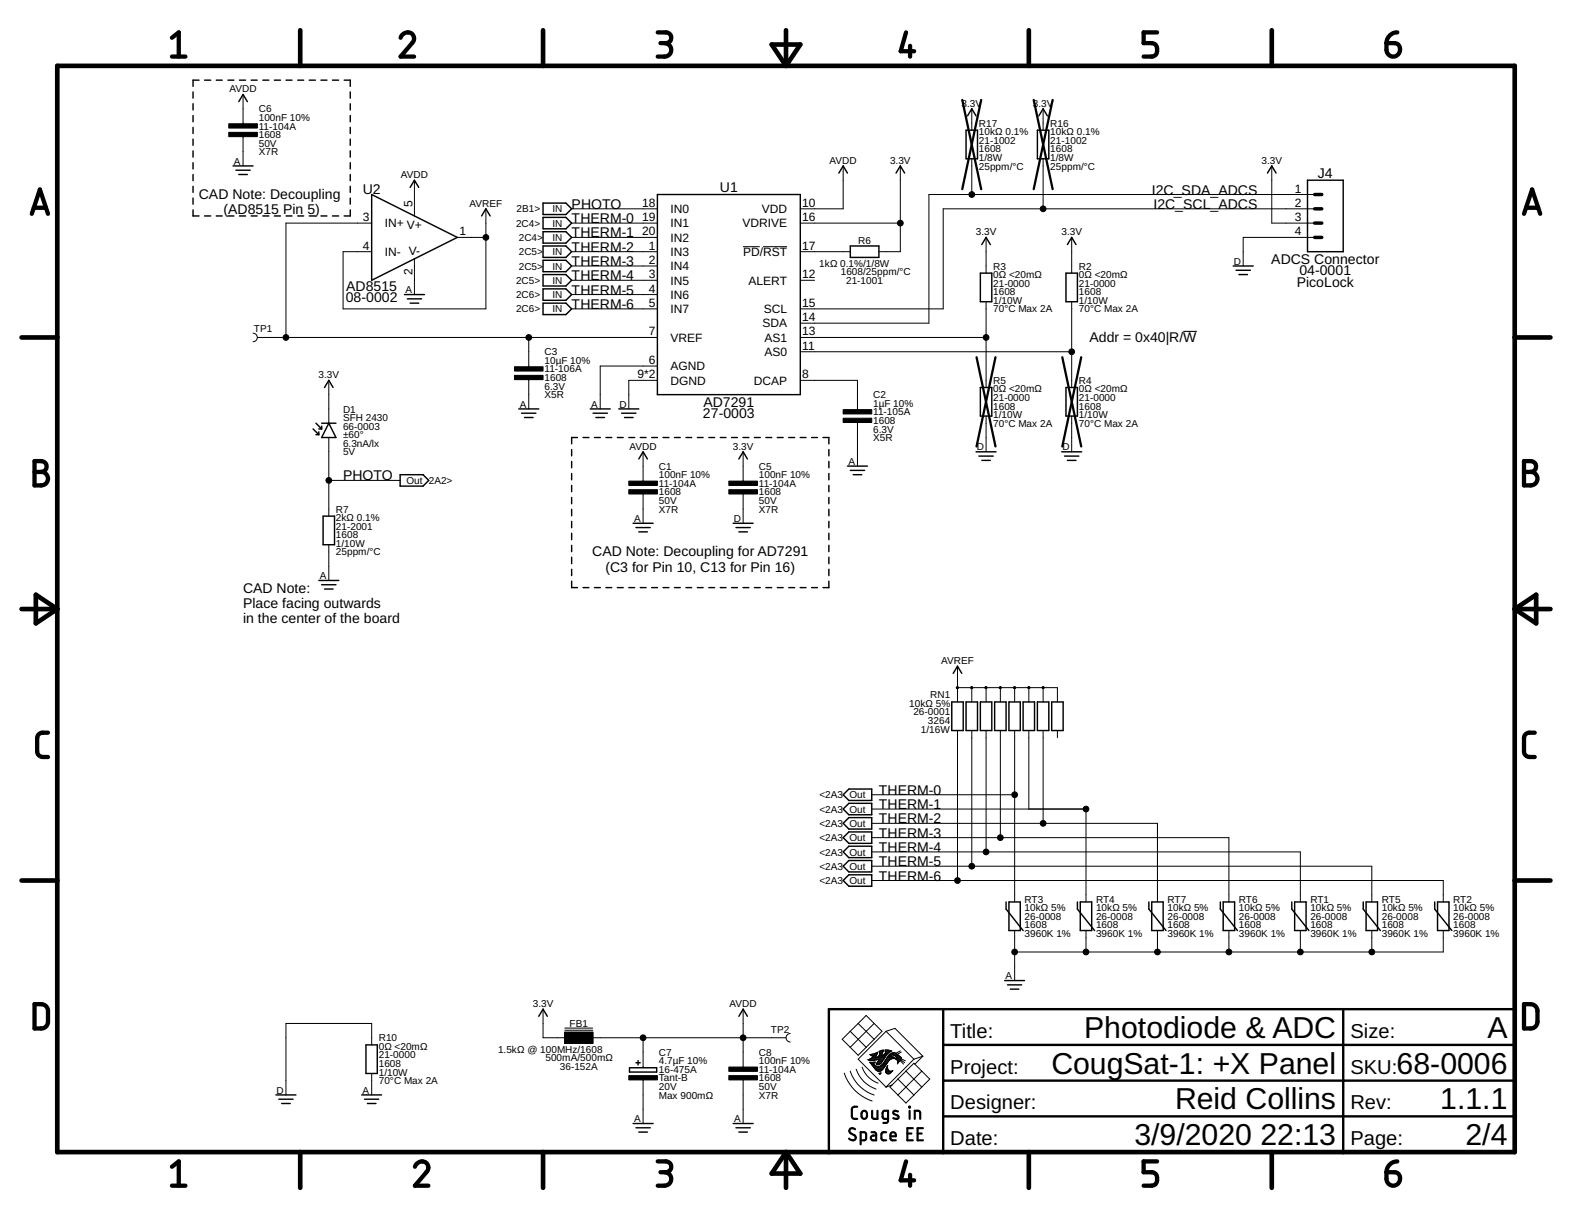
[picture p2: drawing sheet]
<svg xmlns="http://www.w3.org/2000/svg" width="279mm" height="216mm" viewBox="0 0 279 216" stroke-linecap="round" stroke-linejoin="round" font-family="sans-serif">
<path d="M210.3 58.9h2.4" fill="none" stroke="#000" stroke-width=".19"/>
<g fill="none" stroke="#000" stroke-width=".25">
<path d="M34.3 16.3v1.1M34.3 18.4v1.1M35.4 14.2h-1.1v1.1M36.4 14.2h1M38.4 14.2h1.1M40.5 14.2h1.1M42.4 18.1l.8-1.3 .8 1.3M42.6 14.2h1M44.6 14.2h1.1M46.7 14.2h1.1M48.8 14.2h1M50.8 14.2h1.1"/>
<path d="M52.9 14.2h1.1M55 14.2h1M57 14.2h1.1M59.1 14.2h1.1M61.2 14.2h1.1v1.1M62.3 16.3v1.1M62.3 18.4v1.1M34.3 37.3v1.1h1.1M34.3 20.5v1.1M34.3 22.6v1.1M34.3 24.7v1.1M34.3 26.8v1.1"/>
<path d="M34.3 28.9v1.1M34.3 31v1.1M34.3 33.1v1.1M34.3 35.2v1.1M36.4 38.4h1M38.4 38.4h1.1M40.5 38.4h1.1M41.4 29.5h3.6M41.9 30.2h2.6M42.4 31h1.6M42.6 38.4h1M44.6 38.4h1.1"/>
<path d="M46.7 38.4h1.1M48.8 38.4h1M50.8 38.4h1.1M52.9 38.4h1.1M55 38.4h1M57 38.4h1.1M59.1 38.4h1.1M62.3 20.5v1.1M62.3 22.6v1.1M62.3 24.7v1.1M62.3 26.8v1.1M62.3 28.9v1.1"/>
<path d="M62.3 31v1.1M62.3 33.1v1.1M62.3 35.2v1.1M62.3 37.3v1.1h-1.1M66.1 34.6l15.2 7.6-15.2 7.6zM72.9 33.3l.8-1.3 .7 1.3M85.6 38.4l.8-1.3 .7 1.3M96.5 36.1h4.1l1 1-1 1h-4.1zM96.5 38.6h4.1l1 1-1 1.1h-4.1zM116.8 34.6h25.4v35.5h-25.4zM149.1 30.8l.8-1.3 .7 1.3M159.3 30.8l.7-1.3 .8 1.3"/>
<path d="M171.7 23.1h2v5.1h-2zM172 20.6l.7-1.3 .8 1.3M184.4 23.1h2v5.1h-2zM184.6 20.6l.8-1.3 .8 1.3M225.3 30.8l.7-1.3 .8 1.3M232.4 32h6.3v12.7h-6.3zM71.9 52.3h3.5M72.4 53.1h2.5M72.9 53.9h1.5M96.5 43.7h4.1l1 1-1 1h-4.1zM96.5 53.9h4.1l1 1-1 1h-4.1zM96.5 51.3h4.1l1 1-1 1.1h-4.1z"/>
<path d="M96.5 41.2h4.1l1 1-1 1h-4.1zM96.5 46.2h4.1l1 1.1-1 1h-4.1zM96.5 48.8h4.1l1 1-1 1h-4.1zM151.1 43.7h5.1v2h-5.1zM174.2 48.5h2.1v5.1h-2.1zM174.5 43.5l.8-1.3 .7 1.3M189.5 48.5h2v5.1h-2zM189.7 43.5l.8-1.3 .7 1.3M219.2 47.3h3.5M219.7 48h2.5M220.2 48.8h1.5M55.6 76.2l1.1 1"/>
<path d="M56.2 75.2l1 1M56.2 77.2h.5M56.7 76.7v.5M56.7 76.2h.5M57.2 75.2h2.5M57.2 75.7v.5M57.7 68.9l.7-1.3 .8 1.3M58.4 75.2l1.3 2.5h-2.5zM92.2 72.7h3.6M92.7 73.4h2.5M93.2 74.2h1.5M101.6 79.9v1.1"/>
<path d="M102.6 77.7h-1v1.2M103.6 77.7h1.1M104.9 72.7h3.6M105.4 73.4h2.5M105.7 77.7h1M105.9 74.2h1.5M107.7 77.7h1M109.7 77.7h1.1M110 72.7h3.5M110.5 73.4h2.5M111 74.2h1.5M111.8 77.7h1"/>
<path d="M113.8 77.7h1M115.8 77.7h1.1M117.9 77.7h1M119.9 77.7h1M121.9 77.7h1M124 77.7h1M126 77.7h1M128 77.7h1M130 77.7h1.1M132.1 77.7h1M134.1 77.7h1M136.1 77.7h1.1"/>
<path d="M138.2 77.7h1M140.2 77.7h1M142.2 77.7h1.1M144.3 77.7h1M146.3 77.7h1v1.2M147.3 79.9v1.1M174.2 68.9h2.1v5h-2.1zM189.5 68.9h2v5h-2zM57.4 91.7h2.1v5.1h-2.1zM71.1 84.3h4.1l1 1.1-1 1h-4.1zM101.6 82v1.1M101.6 84.1v1.2"/>
<path d="M101.6 86.3v1.1M101.6 88.4v1.1M101.6 90.5v1.2M101.6 92.6v1.2M101.6 94.8v1.1M101.6 96.9v1.1M101.6 99v1.2M112.5 93h3.6M113 93.7h2.6M113.5 94.5h1.6M113.5 81.6l.8-1.3 .8 1.3M130.3 93h3.6"/>
<path d="M130.8 93.7h2.5M131.3 94.5h1.5M131.3 81.6l.8-1.3 .7 1.3M147.3 82v1.1M147.3 84.1v1.2M147.3 86.3v1.1M147.3 88.4v1.1M147.3 90.5v1.2M147.3 92.6v1.2M147.3 94.8v1.1M147.3 96.9v1.1M147.3 99v1.2"/>
<path d="M150.6 82.8h3.6M151.1 83.6h2.6M151.6 84.3h1.6M173.5 80.3h3.5M174 81h2.5M174.5 81.8h1.5M188.7 80.3h3.6M189.2 81h2.5M189.7 81.8h1.5M56.7 103.1h3.5M57.2 103.9h2.5M57.7 104.7h1.5"/>
<path d="M101.6 103.3v1.1h1M101.6 101.2v1.1M103.6 104.4h1.1M105.7 104.4h1M107.7 104.4h1M109.7 104.4h1.1M111.8 104.4h1M113.8 104.4h1M115.8 104.4h1.1M117.9 104.4h1M119.9 104.4h1M121.9 104.4h1"/>
<path d="M124 104.4h1M126 104.4h1M128 104.4h1M130 104.4h1.1M132.1 104.4h1M134.1 104.4h1M136.1 104.4h1.1M138.2 104.4h1M140.2 104.4h1M142.2 104.4h1.1M144.3 104.4h1M147.3 101.2v1.1"/>
<path d="M147.3 103.3v1.1h-1M169.4 119.7l.8-1.3 .7 1.3M169.2 124.7h2v5.1h-2zM171.7 124.7h2v5.1h-2zM174.2 124.7h2.1v5.1h-2.1zM176.8 124.7h2v5.1h-2zM179.3 124.7h2v5.1h-2zM181.8 124.7h2.1v5.1h-2.1zM184.4 124.7h2v5.1h-2zM186.9 124.7h2.1v5.1h-2.1zM149.9 141.2l1-1h4v2h-4zM149.9 143.8l1-1.1h4v2.1h-4z"/>
<path d="M149.9 146.3l1-1h4v2h-4zM149.9 148.8l1-1h4v2.1h-4zM149.9 151.4l1-1h4v2h-4zM149.9 153.9l1-1h4v2h-4zM149.9 156.5l1-1.1h4v2.1h-4zM178.6 174.2h3.5M178.8 160.3v1.2l3 3.9M179.1 175h2.5M179.3 160.3h2v5.1h-2zM179.6 175.8h1.5M191.5 160.3v1.2l3 3.9M192 160.3h2v5.1h-2z"/>
<path d="M204.2 160.3v1.2l3 3.9M204.7 160.3h2v5.1h-2zM216.9 160.3v1.2l3 3.9M217.4 160.3h2v5.1h-2zM229.6 160.3v1.2l3 3.9M230.1 160.3h2v5.1h-2zM242.3 160.3v1.2l3 3.9M242.8 160.3h2v5.1h-2zM255 160.3v1.2l3 3.9M255.5 160.3h2v5.1h-2zM49 194.6h3.6M49.6 195.3h2.5"/>
<path d="M50.1 196.1h1.5M64.3 194.6h3.5M64.8 195.3h2.5M65 185.7h2.1v5.1h-2.1zM65.3 196.1h1.5M95.8 180.6l.7-1.3 .8 1.3M111.9 189.7h4.8v.8h-4.8zM112.5 199.6h3.6M113 188.8h.8M113.4 188.5v.7M130.3 199.6h3.6M131.3 180.6l.8-1.3 .7 1.3"/>
<path d="M113 200.4h2.6M113.5 201.2h1.6M130.8 200.4h2.5M131.3 201.2h1.5"/>
</g>
<g fill="none" stroke="#000" stroke-width=".18">
<path d="M43.2 16.8v5.2M172.7 19.3v3.8M185.4 19.3v3.8M43.2 24.3v5.2M66.1 39.6h-15.3v20.4M73.7 32v6.4M86.4 37.1v17.8h-25.4v-10.2h5.1M101.6 39.6h15.2M101.6 37.1h15.2M142.2 39.6h17.8M149.9 29.5v7.6h-7.7M160 29.5v15.2h-3.8"/>
<path d="M172.7 28.2v6.4M185.4 28.2v8.9M226 29.5v10.1h7.7M233.7 37.1h-66.1v17.8h-25.4M233.7 34.6h-68.6v22.8h-22.9M45 59.2a.76 .76 0 0 1 .7 .8 .76 .76 0 0 1-.7 .7M45.7 60h71.1M73.7 46v6.3M81.3 42.2h5.1M94 60v5.2M101.6 42.2h15.2M101.6 44.7h15.2"/>
<path d="M101.6 47.3h15.2M101.6 49.8h15.2M101.6 52.3h15.2M101.6 54.9h15.2M132.1 43.8h2.9M135.6 43.8h4.3M142.2 60h33.1M142.2 44.7h8.9M142.2 49.8h2.6M175.3 42.2v6.3M175.3 53.6v15.3M190.5 42.2v6.3"/>
<path d="M190.5 53.6v15.3M233.7 42.2h-12.7v5.1M58.4 67.6v7.6M58.4 77.7v14M94 67.5v5.2M116.8 67.6h-5v5.1M116.8 65h-10.1v7.7M142.2 67.6h10.2v5.2M142.2 62.5h48.3M152.4 75.1v7.7M175.3 73.9v6.4M190.5 73.9v6.4"/>
<path d="M58.4 96.8v6.3M58.4 85.4h12.7M114.3 80.3v5.2M114.3 87.8v5.2M132.1 80.3v5.2M132.1 87.8v5.2M170.2 118.4v6.3M170.2 129.8v26.7M170.2 122.2h17.7v2.5M172.7 122.2v2.5M172.7 129.8v24.1M175.3 122.2v2.5"/>
<path d="M175.3 129.8v21.6M177.8 122.2v2.5M177.8 129.8v19M180.3 122.2v2.5M180.3 129.8v30.5M182.9 122.2v2.5M182.9 129.8v14M185.4 122.2v2.5M185.4 129.8v16.5M187.9 129.8v1.3M154.9 143.8h38.1v16.5M154.9 146.3h50.8v14"/>
<path d="M154.9 148.8h63.5v11.5M154.9 151.4h76.2v8.9M154.9 153.9h88.9v6.4M154.9 156.5h101.6v3.8M154.9 141.2h25.4M96.5 179.3v5.1h3.8M132.1 179.3v10.3M180.3 165.4v8.8M193 165.4v3.8M205.7 165.4v3.8M218.4 165.4v3.8M231.1 165.4v3.8"/>
<path d="M243.8 165.4v3.8M256.5 165.4v3.8h-76.2M66.1 185.7v-3.8h-15.3v12.7M66.1 190.8v3.8M100.4 183.1h4.9M100.4 182.7h4.9M105.4 184.4h34.3M114.3 184.4v5.2M114.3 191.9v7.7M132.1 191.9v7.7M140.5 183.6a.76 .76 0 0 0-.8 .8 .76 .76 0 0 0 .8 .8M150.1 190.7a7.7 7.7 0 0 0 4.9 4.9"/>
<path d="M151.1 190.3a6.7 6.7 0 0 0 4.3 4.3M151.1 183.3l-1.4 1.4 2.8 2.8 2.9-2.8M151.1 183.3l2.8 2.8M152.2 190a5.6 5.6 0 0 0 3.5 3.5M152.5 181.9l1.4-1.5 2.9 2.9-1.4 1.4M152.5 181.9l-1.4 1.4M152.5 181.9l2.9 2.8M153.2 189.6a4.6 4.6 0 0 0 2.9 2.9M154.3 188.3h1.7M154.5 188.4h1M154.6 188.2h2.5M154.7 188.9h.7"/>
<path d="M154.7 187.5h1.1M154.8 189h.5M154.8 188h2.4M154.9 189.1h.4M154.9 187.6h.8M155 187.3h.9M155 188l-.8 .3 .8 .2 1.3-.3-.4 .7M155 189.2h.4M155 187.9h.7M155.1 189.4h.5M155.1 187.8l-.1 .2M155.1 187.7h.6"/>
<path d="M155.1 187.8h.6M155.2 189.5h.6M155.2 188.8h.3M155.2 189.6h2M155.3 189.7h1.8M155.4 181.9l-4.3 4.2M155.4 187.2h.6M155.4 188.9l.2-.2-1 .1a4 4 0 0 0 1.6 1.6l.4-.1M155.4 188.9l-.1 .1v.1M155.4 189.8h1.7M155.5 189.9h1.5M155.6 190.1h1.3"/>
<path d="M155.7 187.1h.3M155.7 187.9h1.6M155.7 190.2h1M155.7 187.6v.4M155.7 189h.8M155.8 189.1h.6M155.9 188.9h.7M155.9 190.3h.7M155.9 187h.1M156 187v.3l-.3 .3M156 187l-1.4 .4 .6 .3-.1 .1M156 188.8h.7"/>
<path d="M156 187.8h1.4M156 188.6h.8M156.1 188.5h.8M156.1 187.7h1.3M156.2 188.4h.8M156.2 187.6l-.5 .4M156.2 188.3h.9M156.2 187.6h.6M156.3 186.9h.7M156.3 190.8h.2M156.3 187.1h.5M156.3 187h.5"/>
<path d="M156.3 187.5h.5M156.4 187.3h.4M156.4 190.9h.1M156.4 189.5h.9M156.4 187.2h.4M156.4 186.8h.6M156.5 190.8l-.1 .1M156.6 190.6h.1M156.6 189.4h.8M156.6 190.6l-.4 .1 .2 .2M156.6 190.6l-.1 .2M156.7 189.2h.8"/>
<path d="M156.8 186.6h.2M156.8 187.2v.3M156.8 189.1h.7M156.9 187.6h.6M157 189h.6M157 186.9h-.2v.3M157 186.9v-.3l-.7 .2v.4l.1-.1-.2 .5M157 188.9h.7M157 187.5h.6M157.1 188.8h.7M157.2 187.3h.5M157.2 188.6h.7"/>
<path d="M157.3 187.2h.5M157.3 188.5h.7M157.3 186.8h1.1M157.3 186.6h.7M157.3 189.5l-.7 .8M157.4 188.4h.7M157.4 187.1h.5M157.4 190.4h1.1M157.4 190.3h.7M157.4 190.2v.3l.2 .3M157.4 190.2h.5M157.4 187h.7"/>
<path d="M157.4 190.5h1M157.4 190.1h.4M157.4 188.3h.8M157.5 190l-.1 .2M157.5 186.9h.8M157.5 183.3l4.9 4.9M157.5 183.3l-5 4.9 5 5M157.5 183.3l1.6-.6 4.9 5M157.5 189.9h.3M157.5 190.6h.8M157.5 188.2h1M157.5 189.8v.2"/>
<path d="M157.5 189.8h.3M157.6 189.7h.1M157.6 187.5l-1.1 1.5a.48 .48 0 0 1-.8 0l.2-.1M157.6 188h1.5M157.6 189.6l.2-.2v.7M157.6 189.6l-.1 .2M157.6 189.6h.1M157.6 190.8h.5M157.6 187.9h1.4M157.7 189.5h.1M157.7 188.9l-.4 .6M157.7 187.8h1"/>
<path d="M157.7 187.8a2.93 2.93 0 0 1-1.6 1.7h-.2l-.6-.4M157.8 187.2l-.2 .3M157.8 187.2l.7-.4-1.2-.2a.79 .79 0 0 1-.5 1v-.1M157.8 187.7h.4M157.8 190.1l.1 .1M157.9 190.2l.3 .2 .4-.1M157.9 187.6h.4M158 187.5h.6M158 187.5l-.3 .3M158.1 188.4l-.4 .5M158.1 187.3h1.4M158.2 190.8h-.6"/>
<path d="M158.3 187.2h1M158.5 190.4l-.3 .4M158.5 187.1h.6M158.6 190.3l.1-.1-.2 .2M158.6 190.3h.1M158.7 187.5h.9M159 187.6h.8M159.2 187.7h.7M159.2 188.2h.1M159.2 187.7l.2 .3M159.2 187.7l-.3-.2a.71 .71 0 0 0-.8 .3h.6l.6 .4-.6-.1-.6 .3M159.2 187.1h-.6l-.6 .4"/>
<path d="M159.2 187.1l.8 .7M159.3 187.8h.8M159.3 188.2l.2 .2M159.3 188.2h.1M159.3 188.3h.8M159.3 187.9h.9M159.4 188h.8M159.4 188v.2h-.1M159.4 188.2h.8M159.5 188.4h.5M159.5 188.4l.1 .5M159.5 188.5h.5"/>
<path d="M159.6 188.9l-.1 .2M159.6 188.6h.2M159.6 188.9h.1M159.6 191.7l2.8 2.9M159.6 188.8h.1M159.9 188.6l-.3 .3M160 188.5l.6 .6M160 188.5l-.1 .1M160 186.7l-.8 .5M160 187.8l.2 .1M160.1 188.3l.7 .5M160.2 188.2l.7 .3"/>
<path d="M160.2 186.9l-.7 .5M160.2 187.9l-.2 .6M161 190.3l1.4-1.4 2.8 2.8-1.4 1.5M161 190.3l-2.8 2.9 2.8 2.8 1.4-1.4M161 190.3l2.8 2.9M162.4 188.2l-4.9 5 1-.4M163.8 193.2l-1.4 1.4M163.8 190.3l-4.2 4.3M164 187.7l-1.6 .5M164 187.7l-1.4 1.4"/>
</g>
<g fill="none" stroke="#000" stroke-width=".83">
<path d="M10.2 11.7h259v193h-259zM53.4 5.4v6.3M96.5 5.4v6.3M137.2 7.9h5l-2.5 3.8zM139.7 5.4v6.3M182.9 5.4v6.3M226 5.4v6.3M3.8 60h6.4M269.2 60h6.4M3.8 108.2h6.4M6.4 105.7l3.8 2.5-3.8 2.6zM269.2 108.2h6.4"/>
<path d="M269.2 108.2l3.8-2.5v5.1zM3.8 156.5h6.4M269.2 156.5h6.4M53.4 204.7v6.4M96.5 204.7v6.4M139.7 204.7v6.4M139.7 204.7l2.5 3.8h-5zM182.9 204.7v6.4M226 204.7v6.4"/>
</g>
<g fill="none" stroke="#000" stroke-width=".76">
<path d="M30.6 6.7l1.2-.9v4.3M30.6 10.1h2.4M71.2 6.7a1.18 1.18 0 0 1 1.6-.9 1.18 1.18 0 0 1 .6 1.7l-2.2 2.6h2.4M116.9 5.8h1.4a.95 .95 0 0 1 1 .9 .95 .95 0 0 1-1 1h-.9M118.1 7.7a1.2 1.2 0 0 1 1.2 1.2 1.2 1.2 0 0 1-1.2 1.2h-1.2M161 5.8l-.9 3.3h2.4M161.8 8.1v2M205.7 5.8h-2.4v1.9h1.4a1.22 1.22 0 0 1 1 1.2 1.22 1.22 0 0 1-1 1.2h-1.4M246.4 7.7h1.5a1.2 1.2 0 0 1 .9 1.3 1.2 1.2 0 0 1-1.2 1 1.2 1.2 0 0 1-1.2-1.1zM248.3 5.8a1.92 1.92 0 0 0-1.9 1.9M5.7 38l1.4-4.3 1.4 4.3M6 36.9h2.2"/>
<path d="M270.9 38l1.4-4.3 1.4 4.3M271.2 36.9h2.2M6.1 81.9h1.2a.96 .96 0 0 1 1 1 .96 .96 0 0 1-1 1 1.2 1.2 0 0 1 1.2 1.2 1.2 1.2 0 0 1-1.2 1.2h-1.2zM6.1 83.9h1.2M270.9 81.9h1.2a.96 .96 0 0 1 .9 1 .96 .96 0 0 1-.9 1 1.2 1.2 0 0 1 1.2 1.2 1.2 1.2 0 0 1-1.2 1.2h-1.2zM270.9 83.9h1.2M8.5 130.2a1.65 1.65 0 0 0-1.6 .3l-.3 .6v2.4a1.01 1.01 0 0 0 1 1h.9M272.8 130.2a1.65 1.65 0 0 0-1.7 .3l-.2 .6v2.7l.2 .4a1.71 1.71 0 0 0 1.7 .3M6.1 178.4a2.43 2.43 0 0 1 2 .3l.3 .4 .1 .5v2.2l-.4 .7a2.35 2.35 0 0 1-2 .3zM270.9 178.4a2.43 2.43 0 0 1 1.9 .3l.3 .4 .2 .5-.1 2.2-.4 .7a2.35 2.35 0 0 1-1.9 .3zM30.6 207.3l1.2-.9v4.3M30.6 210.7h2.4"/>
<path d="M73.7 207.3a1.19 1.19 0 0 1 1.5-.9 1.19 1.19 0 0 1 .9 1.5l-2.4 2.8h2.4M116.9 206.4h1.4a.96 .96 0 0 1 1 .9 .96 .96 0 0 1-1 1h-.9M118.1 208.3a1.2 1.2 0 0 1 1.2 1.2 1.2 1.2 0 0 1-1.2 1.2h-1.2M161 206.4l-.9 3.3h2.4M161.8 208.8v1.9M205.7 206.4h-2.4v1.9h1.4a1.22 1.22 0 0 1 1 1.2 1.22 1.22 0 0 1-1 1.2h-1.4M246.4 208.3h1.5a1.2 1.2 0 0 1 .9 1.3 1.2 1.2 0 0 1-1.2 1.1 1.2 1.2 0 0 1-1.2-1.2zM248.3 206.4a1.95 1.95 0 0 0-1.9 1.9"/>
</g>
<path d="M167.6 179.3v25.4M238.7 179.3v25.4M269.2 179.3h-121.9v25.4M167.6 198.4h101.6M167.6 192h101.6M167.6 185.7h101.6" fill="none" stroke="#000" stroke-width=".42"/>
<g fill="none" stroke="#000" stroke-width=".38">
<path d="M152.4 196.7h-.5a.47 .47 0 0 0-.5 .4l.1 1.5 .2 .2h.7M153.2 197.5l.5-.1a.81 .81 0 0 1 0 1.4h-.3l-.2-.3-.1-.6zM155 197.4v1.2l.4 .2h.6v-1.4M157.8 198.8h-.7l-.2-.2v-.9l.2-.3h.7v1.8l-.2 .3h-.6M159.6 197.5a.54 .54 0 0 0-.9 .1l.1 .3 .9 .4v.4a.75 .75 0 0 1-.9 0M161.6 196.7h.1v.1h-.1zM161.7 197.4v1.4M162.6 198.8v-1.4l.8 .1 .2 1.3M152 200.7a.54 .54 0 0 0-.8-.1 .54 .54 0 0 0 0 .8l.7 .3a.49 .49 0 0 1 .1 .7 .49 .49 0 0 1-.6 .2l-.5-.3M153 202.6h.7l.2-.2v-1l-.2-.2h-.7v2.1M154.9 201.2h.6l.2 .2v1.2h-.5a.42 .42 0 0 1-.4-.4 .42 .42 0 0 1 .4-.4h.5M157.5 201.2h-.6l-.2 .3 .1 1 .7 .1"/>
<path d="M158.3 201.9h.9a.5 .5 0 0 0-.3-.7 .5 .5 0 0 0-.6 .5l.1 .8 .8 .1M161.3 201.4h.7M162.2 200.5h-.9v2.1h.9M163.1 201.4h.7M164 200.5h-.9v2.1h.9"/>
</g>
<path d="M233.7 37.1h1.2M233.7 39.6h1.2M233.7 34.6h1.2M233.7 42.2h1.2" fill="none" stroke="#000" stroke-width=".61"/>
<g fill="#000" stroke="#000" stroke-width=".18">
<path d="M40.7 22h5v.8h-5zM40.7 23.5h5v.8h-5zM91.4 65.2h5.1v.7h-5.1zM91.4 66.7h5.1v.8h-5.1zM149.9 72.8h5v.8h-5zM149.9 74.3h5v.8h-5zM111.8 85.5h5v.8h-5zM111.8 87h5v.8h-5zM129.5 85.5h5.1v.8h-5.1zM129.5 87h5.1v.8h-5.1zM100.3 183.4h5.1v2h-5.1zM111.8 191.1h5v.8h-5z"/>
<path d="M129.5 189.6h5.1v.8h-5.1zM129.5 191.1h5.1v.8h-5.1z"/>
</g>
<path d="M171 17.8l3.4 15.8M174.4 17.8l-3.4 15.8M183.7 17.8l3.4 15.8M187.1 17.8l-3.4 15.8M173.6 63.5l3.3 15.8M176.9 63.5l-3.3 15.8M188.8 63.5l3.4 15.8M192.2 63.5l-3.4 15.8" fill="none" stroke="#000" stroke-width=".4"/>
<g fill="#000" stroke="#000" stroke-width=".18">
<path d="M170 122h.3v.3h-.3v-.1h.2h-.2z" fill-rule="evenodd"/>
<path d="M172.6 122h.2v.3h-.2l-.1-.1h.3h-.3z" fill-rule="evenodd"/>
<path d="M175.1 122h.3v.3h-.3l-.1-.1h.3h-.3z" fill-rule="evenodd"/>
<path d="M177.7 122h.2v.3h-.2l-.1-.1h.2h-.2z" fill-rule="evenodd"/>
<path d="M180.2 122h.3v.3h-.3l-.1-.1h.3h-.3z" fill-rule="evenodd"/>
<path d="M182.7 122h.3v.3h-.3v-.1h.2h-.2z" fill-rule="evenodd"/>
<path d="M185.3 122h.2v.3h-.2l-.1-.1h.3h-.3z" fill-rule="evenodd"/>
<circle cx="160" cy="39.6" r=".51"/>
<circle cx="172.7" cy="34.6" r=".51"/>
<circle cx="185.4" cy="37.1" r=".51"/>
<circle cx="50.8" cy="60" r=".51"/>
<circle cx="86.4" cy="42.2" r=".51"/>
<circle cx="94" cy="60" r=".51"/>
<circle cx="175.3" cy="60" r=".51"/>
<circle cx="190.5" cy="62.5" r=".51"/>
<circle cx="58.4" cy="85.4" r=".51"/>
<circle cx="170.2" cy="156.5" r=".51"/>
<circle cx="172.7" cy="153.9" r=".51"/>
<circle cx="175.3" cy="151.4" r=".51"/>
<circle cx="177.8" cy="148.8" r=".51"/>
<circle cx="180.3" cy="141.2" r=".51"/>
<circle cx="185.4" cy="146.3" r=".51"/>
<circle cx="193" cy="143.8" r=".51"/>
<circle cx="180.3" cy="169.2" r=".51"/>
<circle cx="193" cy="169.2" r=".51"/>
<circle cx="205.7" cy="169.2" r=".51"/>
<circle cx="218.4" cy="169.2" r=".51"/>
<circle cx="231.1" cy="169.2" r=".51"/>
<circle cx="243.8" cy="169.2" r=".51"/>
<circle cx="114.3" cy="184.4" r=".51"/>
<circle cx="132.1" cy="184.4" r=".51"/>
</g>
<g font-size="5.4">
<text x="192.7" y="184.4">Photodiode &amp; ADC</text>
<text x="264.4" y="184.4">A</text>
<text x="186.9" y="190.8">CougSat-1: +X Panel</text>
<text x="248.2" y="190.8">68-0006</text>
<text x="208.9" y="197.1">Reid Collins</text>
<text x="256" y="197.1">1.1.1</text>
<text x="201.6" y="203.5">3/9/2020</text>
<text x="224" y="203.5">22:13</text>
<text x="260.5" y="203.5">2/4</text>
</g>
<g font-size="3.6">
<text x="168.9" y="184.4">Title:</text>
<text x="240" y="184.4">Size:</text>
<text x="168.9" y="190.8">Project:</text>
<text x="240" y="190.8">SKU:</text>
<text x="168.9" y="197.1">Designer:</text>
<text x="240" y="197.1">Rev:</text>
<text x="168.9" y="203.5">Date:</text>
<text x="240" y="203.5">Page:</text>
</g>
<g font-size="2.5">
<text x="35.3" y="35.4">CAD Note: Decoupling</text>
<text x="64.5" y="34.4">U2</text>
<text x="128" y="34.2">U1</text>
<text x="204.7" y="34.6">I2C_SDA_ADCS</text>
<text x="234.2" y="31.7">J4</text>
<text x="39.7" y="38.1">(AD8515 Pin 5)</text>
<text x="101.6" y="39.7">THERM-0</text>
<text x="101.6" y="37.1">PHOTO</text>
<text x="205" y="37.1">I2C_SCL_ADCS</text>
<text x="101.6" y="42.2">THERM-1</text>
<text x="101.6" y="44.7">THERM-2</text>
<text x="101.6" y="47.3">THERM-3</text>
<text x="226" y="46.9">ADCS Connector</text>
<text x="61.5" y="53.7">08-0002</text>
<text x="61.5" y="51.7">AD8515</text>
<text x="101.6" y="49.8">THERM-4</text>
<text x="101.6" y="52.3">THERM-5</text>
<text x="230.5" y="51">PicoLock</text>
<text x="230.9" y="48.9">04-0001</text>
<text x="101.6" y="54.9">THERM-6</text>
<text x="193.6" y="60.9">Addr = 0x40|R/W</text>
<text x="124.9" y="74.3">27-0003</text>
<text x="125" y="72.3">AD7291</text>
<text x="61" y="85.4">PHOTO</text>
<text x="105.3" y="98.9">CAD Note: Decoupling for AD7291</text>
<text x="107.6" y="101.6">(C3 for Pin 10, C13 for Pin 16)</text>
<text x="43.2" y="105.4">CAD Note:</text>
<text x="43.2" y="108.1">Place facing outwards</text>
<text x="43.2" y="110.8">in the center of the board</text>
<text x="156.2" y="141.2">THERM-0</text>
<text x="156.2" y="143.8">THERM-1</text>
<text x="156.2" y="146.3">THERM-2</text>
<text x="156.2" y="148.9">THERM-3</text>
<text x="156.2" y="151.4">THERM-4</text>
<text x="156.2" y="153.9">THERM-5</text>
<text x="156.2" y="156.5">THERM-6</text>
</g>
<g font-size="2.1">
<text x="230.1" y="34.2">1</text>
<text x="64.5" y="39.3">3</text>
<text x="68.4" y="40.4">IN+ V+</text>
<text x="73.3" y="36.8" transform="rotate(-90 73.3 36.8)">5</text>
<text x="81.6" y="41.8">1</text>
<text x="114.1" y="36.8">18</text>
<text x="114.1" y="39.3">19</text>
<text x="114.1" y="41.8">20</text>
<text x="119.2" y="37.9">IN0</text>
<text x="119.2" y="40.4">IN1</text>
<text x="132" y="40.4">VDRIVE</text>
<text x="135.4" y="37.9">VDD</text>
<text x="142.6" y="39.3">16</text>
<text x="142.6" y="36.8">10</text>
<text x="230.1" y="41.8">4</text>
<text x="230.1" y="39.3">3</text>
<text x="230.1" y="36.8">2</text>
<text x="64.5" y="44.4">4</text>
<text x="68.4" y="45.5">IN- V-</text>
<text x="115.3" y="44.4">1</text>
<text x="115.3" y="46.9">2</text>
<text x="119.2" y="43">IN2</text>
<text x="119.2" y="45.5">IN3</text>
<text x="132.1" y="45.5">PD/RST</text>
<text x="142.6" y="44.4">17</text>
<text x="73.3" y="48.8" transform="rotate(-90 73.3 48.8)">2</text>
<text x="115.3" y="49.5">3</text>
<text x="115.3" y="52">4</text>
<text x="119.2" y="48">IN4</text>
<text x="119.2" y="50.6">IN5</text>
<text x="119.2" y="53.1">IN6</text>
<text x="133.1" y="50.6">ALERT</text>
<text x="142.6" y="49.5">12</text>
<text x="115.3" y="59.6">7</text>
<text x="115.3" y="54.5">5</text>
<text x="119.2" y="55.7">IN7</text>
<text x="135.5" y="58.2">SDA</text>
<text x="135.8" y="55.7">SCL</text>
<text x="142.6" y="59.6">13</text>
<text x="142.6" y="57.1">14</text>
<text x="142.6" y="54.5">15</text>
<text x="115.3" y="64.7">6</text>
<text x="119.2" y="60.7">VREF</text>
<text x="119.2" y="65.8">AGND</text>
<text x="135.9" y="60.7">AS1</text>
<text x="135.9" y="63.3">AS0</text>
<text x="142.6" y="62.2">11</text>
<text x="113.3" y="67.2">9*2</text>
<text x="119.2" y="68.3">DGND</text>
<text x="134" y="68.3">DCAP</text>
<text x="142.6" y="67.2">8</text>
</g>
<g font-size="1.8">
<text x="40.8" y="16.4">AVDD</text>
<text x="46" y="23">11-104A</text>
<text x="46" y="21.5">100nF 10%</text>
<text x="46" y="20">C6</text>
<text x="170.9" y="19">3.3V</text>
<text x="174" y="22.5">R17</text>
<text x="183.6" y="19">3.3V</text>
<text x="186.7" y="22.5">R16</text>
<text x="41.6" y="29.2">A</text>
<text x="46" y="24.5">1608</text>
<text x="46" y="26.1">50V</text>
<text x="46" y="27.6">X7R</text>
<text x="147.4" y="29.1">AVDD</text>
<text x="158.2" y="29.1">3.3V</text>
<text x="174" y="27.1">1608</text>
<text x="174" y="28.6">1/8W</text>
<text x="174" y="25.6">21-1002</text>
<text x="174" y="24">10kΩ 0.1%</text>
<text x="186.7" y="27.1">1608</text>
<text x="186.7" y="28.6">1/8W</text>
<text x="186.7" y="25.6">21-1002</text>
<text x="186.7" y="24">10kΩ 0.1%</text>
<text x="224.2" y="29.1">3.3V</text>
<text x="71.3" y="31.7">AVDD</text>
<text x="174" y="30.1">25ppm/°C</text>
<text x="186.7" y="30.1">25ppm/°C</text>
<text x="83.5" y="36.7">AVREF</text>
<text x="91.7" y="40.3">2C4&gt;</text>
<text x="91.8" y="37.7">2B1&gt;</text>
<text x="98.2" y="40.3">IN</text>
<text x="98.2" y="37.7">IN</text>
<text x="173.4" y="41.8">3.3V</text>
<text x="188.7" y="41.8">3.3V</text>
<text x="92.2" y="47.9">2C5&gt;</text>
<text x="92.2" y="45.4">2C5&gt;</text>
<text x="92.2" y="42.8">2C4&gt;</text>
<text x="98.2" y="47.9">IN</text>
<text x="98.2" y="45.4">IN</text>
<text x="98.2" y="42.8">IN</text>
<text x="145.6" y="47.4">1kΩ 0.1%/1/8W</text>
<text x="152.5" y="43.3">R6</text>
<text x="176.5" y="47.9">R3</text>
<text x="191.8" y="47.9">R2</text>
<text x="219.3" y="47">D</text>
<text x="72.1" y="52.1">A</text>
<text x="91.7" y="53">2C6&gt;</text>
<text x="91.7" y="50.4">2C5&gt;</text>
<text x="98.2" y="53">IN</text>
<text x="98.2" y="50.4">IN</text>
<text x="149.4" y="48.9">1608/25ppm/°C</text>
<text x="150.4" y="50.4">21-1001</text>
<text x="176.5" y="52.5">1608</text>
<text x="176.5" y="54">1/10W</text>
<text x="176.5" y="51">21-0000</text>
<text x="176.5" y="49.4">0Ω &lt;20mΩ</text>
<text x="191.8" y="52.5">1608</text>
<text x="191.8" y="54">1/10W</text>
<text x="191.8" y="51">21-0000</text>
<text x="191.8" y="49.4">0Ω &lt;20mΩ</text>
<text x="45.1" y="59.1">TP1</text>
<text x="91.7" y="55.5">2C6&gt;</text>
<text x="98.2" y="55.5">IN</text>
<text x="176.5" y="55.5">70°C Max 2A</text>
<text x="191.8" y="55.5">70°C Max 2A</text>
<text x="96.8" y="64.7">10µF 10%</text>
<text x="96.8" y="63.1">C3</text>
<text x="56.6" y="67.2">3.3V</text>
<text x="96.8" y="66.2">11-106A</text>
<text x="96.8" y="67.7">1608</text>
<text x="96.8" y="69.2">6.3V</text>
<text x="96.8" y="70.8">X5R</text>
<text x="155.2" y="70.8">C2</text>
<text x="176.5" y="71.3">21-0000</text>
<text x="176.5" y="69.7">0Ω &lt;20mΩ</text>
<text x="176.5" y="68.2">R5</text>
<text x="191.8" y="71.3">21-0000</text>
<text x="191.8" y="69.7">0Ω &lt;20mΩ</text>
<text x="191.8" y="68.2">R4</text>
<text x="61" y="73.3">D1</text>
<text x="61" y="74.8">SFH 2430</text>
<text x="61" y="76.3">66-0003</text>
<text x="61" y="77.9">±60°</text>
<text x="92.4" y="72.4">A</text>
<text x="105.1" y="72.4">A</text>
<text x="110.1" y="72.4">D</text>
<text x="155.2" y="73.8">11-105A</text>
<text x="155.2" y="75.3">1608</text>
<text x="155.2" y="76.9">6.3V</text>
<text x="155.2" y="72.3">1µF 10%</text>
<text x="176.5" y="72.8">1608</text>
<text x="176.5" y="74.3">1/10W</text>
<text x="176.5" y="75.8">70°C Max 2A</text>
<text x="191.8" y="72.8">1608</text>
<text x="191.8" y="74.3">1/10W</text>
<text x="191.8" y="75.8">70°C Max 2A</text>
<text x="61" y="79.4">6.3nA/lx</text>
<text x="61" y="80.9">5V</text>
<text x="111.9" y="79.9">AVDD</text>
<text x="117.1" y="83.5">C1</text>
<text x="130.3" y="79.9">3.3V</text>
<text x="134.9" y="83.5">C5</text>
<text x="150.8" y="82.6">A</text>
<text x="155.2" y="78.4">X5R</text>
<text x="173.6" y="80">D</text>
<text x="188.8" y="80">D</text>
<text x="72.2" y="86">Out 2A2&gt;</text>
<text x="117.1" y="86.5">11-104A</text>
<text x="117.1" y="88">1608</text>
<text x="117.1" y="89.6">50V</text>
<text x="117.1" y="85">100nF 10%</text>
<text x="134.9" y="86.5">11-104A</text>
<text x="134.9" y="88">1608</text>
<text x="134.9" y="89.6">50V</text>
<text x="134.9" y="85">100nF 10%</text>
<text x="59.7" y="95.6">1608</text>
<text x="59.7" y="94.1">21-2001</text>
<text x="59.7" y="92.6">2kΩ 0.1%</text>
<text x="59.7" y="91.1">R7</text>
<text x="112.7" y="92.7">A</text>
<text x="117.1" y="91.1">X7R</text>
<text x="130.4" y="92.7">D</text>
<text x="134.9" y="91.1">X7R</text>
<text x="59.7" y="97.2">1/10W</text>
<text x="59.7" y="98.7">25ppm/°C</text>
<text x="56.8" y="102.9">A</text>
<text x="167.3" y="118">AVREF</text>
<text x="161.6" y="125.6">10kΩ 5%</text>
<text x="165.3" y="124.1">RN1</text>
<text x="162.3" y="127.1">26-0001</text>
<text x="163.7" y="130.2">1/16W</text>
<text x="164.9" y="128.7">3264</text>
<text x="145.6" y="141.9">&lt;2A3 Out</text>
<text x="145.6" y="144.4">&lt;2A3 Out</text>
<text x="145.6" y="146.9">&lt;2A3 Out</text>
<text x="145.6" y="149.5">&lt;2A3 Out</text>
<text x="145.6" y="152">&lt;2A3 Out</text>
<text x="145.6" y="154.6">&lt;2A3 Out</text>
<text x="145.6" y="157.1">&lt;2A3 Out</text>
<text x="182.1" y="161.9">10kΩ 5%</text>
<text x="182.1" y="160.4">RT3</text>
<text x="194.8" y="161.9">10kΩ 5%</text>
<text x="194.8" y="160.4">RT4</text>
<text x="207.5" y="161.9">10kΩ 5%</text>
<text x="207.5" y="160.4">RT7</text>
<text x="220.2" y="161.9">10kΩ 5%</text>
<text x="220.2" y="160.4">RT6</text>
<text x="232.9" y="161.9">10kΩ 5%</text>
<text x="232.9" y="160.4">RT1</text>
<text x="245.6" y="161.9">10kΩ 5%</text>
<text x="245.6" y="160.4">RT5</text>
<text x="258.3" y="161.9">10kΩ 5%</text>
<text x="258.3" y="160.4">RT2</text>
<text x="182.1" y="165">1608</text>
<text x="182.1" y="166.5">3960K 1%</text>
<text x="182.1" y="163.5">26-0008</text>
<text x="194.8" y="165">1608</text>
<text x="194.8" y="166.5">3960K 1%</text>
<text x="194.8" y="163.5">26-0008</text>
<text x="207.5" y="165">1608</text>
<text x="207.5" y="166.5">3960K 1%</text>
<text x="207.5" y="163.5">26-0008</text>
<text x="220.2" y="165">1608</text>
<text x="220.2" y="166.5">3960K 1%</text>
<text x="220.2" y="163.5">26-0008</text>
<text x="232.9" y="165">1608</text>
<text x="232.9" y="166.5">3960K 1%</text>
<text x="232.9" y="163.5">26-0008</text>
<text x="245.6" y="165">1608</text>
<text x="245.6" y="166.5">3960K 1%</text>
<text x="245.6" y="163.5">26-0008</text>
<text x="258.3" y="165">1608</text>
<text x="258.3" y="166.5">3960K 1%</text>
<text x="258.3" y="163.5">26-0008</text>
<text x="178.7" y="174">A</text>
<text x="94.7" y="178.9">3.3V</text>
<text x="129.7" y="178.9">AVDD</text>
<text x="67.3" y="185">R10</text>
<text x="101.2" y="182.5">FB1</text>
<text x="137" y="183.5">TP2</text>
<text x="67.3" y="189.6">1608</text>
<text x="67.3" y="191.1">1/10W</text>
<text x="67.3" y="188.1">21-0000</text>
<text x="67.3" y="186.6">0Ω &lt;20mΩ</text>
<text x="88.5" y="187.1">1.5kΩ @ 100MHz/1608</text>
<text x="96.9" y="188.6">500mA/500mΩ</text>
<text x="99.5" y="190.1">36-152A</text>
<text x="117.1" y="190.6">16-475A</text>
<text x="117.1" y="189.1">4.7µF 10%</text>
<text x="117.1" y="187.6">C7</text>
<text x="134.9" y="190.6">11-104A</text>
<text x="134.9" y="189.1">100nF 10%</text>
<text x="134.9" y="187.6">C8</text>
<text x="49.2" y="194.3">D</text>
<text x="64.4" y="194.3">A</text>
<text x="67.3" y="192.7">70°C Max 2A</text>
<text x="117.1" y="192.2">Tant-B</text>
<text x="117.1" y="193.7">20V</text>
<text x="117.1" y="195.2">Max 900mΩ</text>
<text x="134.9" y="192.2">1608</text>
<text x="134.9" y="193.7">50V</text>
<text x="134.9" y="195.2">X7R</text>
<text x="112.7" y="199.4">A</text>
<text x="130.5" y="199.4">A</text>
</g>
</svg>
